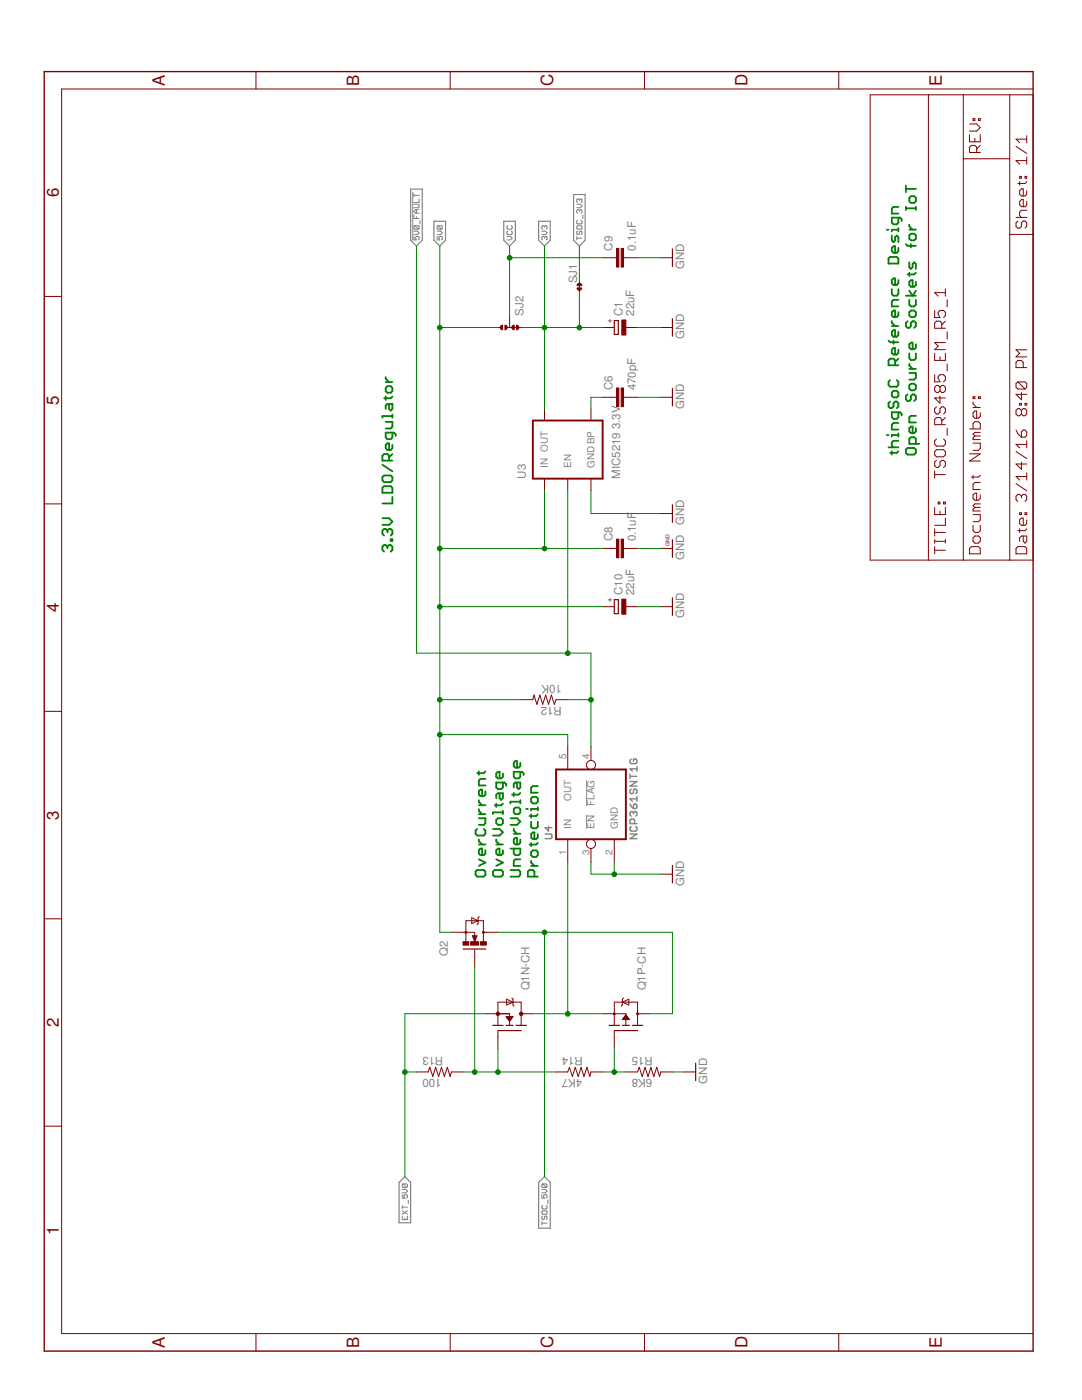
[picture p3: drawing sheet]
<svg xmlns="http://www.w3.org/2000/svg" width="216mm" height="279mm" viewBox="0 0 216 279" stroke-linecap="round" stroke-linejoin="round" font-family="sans-serif">
<g fill="none" stroke="#808080" stroke-width=".28">
<path d="M125.7 154.5v.9M125.7 156h1.4l-1.4 .9h1.4M125.7 154.9h1.4M125.9 151.5l-.2 .2v.5l.2 .2h1l.2-.2v-.5l-.2-.2h-.5v.5M125.9 157.5l-.2 .2v.5l.2 .2h.3l.2-.2v-.5l.2-.2h.3l.2 .2v.5l-.2 .2M127.1 153v.9M127.1 159v.9M127.1 159.4h-1.4l.5 .5M127.1 153.4h-1.4l.5 .5M108.8 166.5h1.1l.2 .2v.4l-.2 .3h-1.1M109.5 165v.9l-.7-.7h1.3M125.7 166.5h1.4l-1.4 .9h1.4"/>
<path d="M125.7 160.5l.7 .9M125.9 165l-.2 .2v.5l.2 .2h1l.2-.2v-.5l-.2-.2M126.4 162.2l-.2-.2h-.3l-.2 .2v.4l.2 .3M126.4 162.2l.2-.2h.3l.2 .2v.4l-.2 .3M126.4 162.2v.2M126.6 164.4v-.7l-.2-.2h-.5l-.2 .2v.7h1.4M126.6 160.5h.3l.2 .2v.5l-.2 .2h-.5v-.7z"/>
</g>
<g fill="none" stroke="#808080" stroke-width=".2">
<path d="M82.4 38.3v9.6M82.6 38.7v.6M82.6 39h1M83.6 39.7v.7h-1M115.6 39.9l-.2-.2-.3 .2v.3l.2 .2M115.6 39.9v.1M115.6 39.9l.2-.2 .3 .2v.3l-.1 .2M82.6 47.2v.7h.5l-.2-.4 .2-.3h.4l.1 .2v.3l-.1 .2M82.6 46.1h.7l.3 .4-.3 .3h-.7M82.6 42.9v.7h1M82.6 40.8h.9l.1 .2v.3l-.1 .2h-.9M82.8 45l-.2 .2v.4l.2 .1h.7"/>
<path d="M82.8 45h.7l.1 .2v.4l-.1 .1M82.8 45l.7 .7M83.1 41.8v.7M83.1 43.3v.3M83.6 41.8h-.7l-.3 .4 .3 .3h.7M83.8 44v.7M87.2 47.2v.7h.6l-.2-.4 .2-.3h.3l.2 .2v.3l-.2 .2M87.2 46.1h.7l.4 .4-.4 .3h-.7M87.4 45l-.2 .2v.4l.2 .1h.7M87.4 45h.7l.2 .2v.4l-.2 .1M87.4 45l.7 .7M101.2 47.2h.7l.3 .3-.3 .4h-.7"/>
<path d="M101.3 46.1l-.1 .2v.4l.1 .1h.7l.2-.1v-.4l-.2-.2M101.3 45l-.1 .2v.4l.1 .1h.7l.2-.1v-.4l-.2-.2M108.1 46.1h.7l.4 .4-.4 .3h-.7M108.6 47.4l-.1-.2-.4 .2v.3l.2 .2M108.6 47.4l.2-.2 .4 .2v.3l-.2 .2M108.6 45.2l-.1-.2-.4 .2v.4l.2 .1M108.6 45.2l.2-.2 .4 .2v.4l-.2 .1M108.6 45.2v.2M108.6 47.4v.1M115.1 40.8h.7l.3 .3-.3 .4h-.7M115.1 47.5h1M115.1 47.2v.7"/>
<path d="M115.3 46.1l-.2 .2v.4l.2 .1 .3-.1v-.4l.2-.2 .3 .2v.4l-.1 .1M115.3 45h.7l.1 .2v.4l-.1 .1h-.7l-.2-.1v-.4zM115.3 44l-.2 .2v.3l.2 .2h.7l.1-.2v-.3l-.1-.2M115.6 42l-.2-.2-.3 .2v.4l.2 .1M115.6 42l.2-.2 .3 .2v.4l-.1 .1M115.6 42v.2M116.3 42.9v.7M117.1 155.7v5.1M117.1 162.6v2.8M80.3 238.4v.7h.5l-.2-.3 .2-.4h.3l.2 .2v.4l-.2 .1M80.3 237.4h.7l.3 .3-.3 .4h-.7M80.4 236.3l-.1 .2v.3l.1 .2h.7"/>
<path d="M80.4 236.3h.7l.2 .2v.3l-.2 .2M80.4 236.3l.7 .7M81.5 239.5v.7M108.1 238.4v.7h.5l-.1-.3 .1-.4h.4l.2 .2v.4l-.2 .1M108.1 237.4h.7l.4 .3-.4 .4h-.7M108.3 236.3l-.2 .2v.3l.2 .2h.7M108.3 236.3h.7l.2 .2v.3l-.2 .2M108.3 236.3l.7 .7M109.3 239.5v.7M80.3 240.6v.7M80.3 242.7v.7h1v-.7M80.3 241.6l1 .7"/>
<path d="M80.3 240.9h1M80.8 243.1v.3M81.3 241.6l-1 .7M108.1 243.8v.7M108.1 244.1h1.1M108.3 242.7l-.2 .2v.3l.4 .2 .1-.2v-.3l.4-.2 .2 .2v.3l-.2 .2M108.3 240.6l-.2 .1v.4l.2 .2h.7l.2-.2v-.4l-.2-.1M108.3 241.6h.7l.2 .2v.3l-.2 .2h-.7l-.2-.2v-.3z"/>
</g>
<path d="M81.9 37.7h2.4v10.2l-1.2 1.2-1.2-1.2zM114.4 38.8h2.4v9.1l-1.2 1.2-1.2-1.2zM86.6 44.2h2.3v3.7l-1.1 1.2-1.2-1.2zM100.5 44.2h2.3v3.7l-1.1 1.2-1.2-1.2zM107.5 44.2h2.3v3.7l-1.2 1.2-1.1-1.2zM79.6 236l1.2-1.2 1.1 1.2v8h-2.3zM107.5 236l1.1-1.2 1.2 1.2v9.1h-2.3z" fill="none" stroke="#808080" stroke-width=".23"/>
<g fill="none" stroke="#800000" stroke-width=".2">
<path d="M51.1 14.3v3.5M89.8 14.3v3.5M128.6 14.3v3.5M167.4 14.3v3.5M173.6 18.9h32.5v92.9h-32.5zM185.3 18.9v92.9M192.2 18.9v92.9M201.5 18.9v92.9M206.1 17.8h-193.8v248.3h193.8M192.2 31.7h9.3M193.5 26.9v1.4h2.1v-1.4M193.5 24.7h1.4l.7 .8-.7 .7h-1.4"/>
<path d="M194.2 23.7h.3v.3h-.3zM194.5 27.6v.7M194.9 30.4v-1l-.4-.4h-.7l-.3 .4v1h2.1M195.2 23.7h.4v.3h-.4zM195.6 29l-.7 .7M202.7 29.2l2.2 1.4M203.5 35.2h.3v.4h-.3zM203.5 36.3v.7M204.5 35.2h.4v.4h-.4zM204.9 27.1v1.4M204.9 31.3v1.5M204.9 38.1v.7l-.4 .3h-.7l-.3-.3v-.7l.3-.4h.4v1.4"/>
<path d="M204.9 36.3l-.4 .3h-1.4M204.9 32h-2.2l.8 .8M204.9 27.8h-2.2l.8 .7M8.8 59.2h3.5M115.6 56.1v.4M115.6 57.7v.7M120.2 51.4h2.8M124.4 51.4h2.8M131.8 51.4h2.4M188.6 57.7v1.4M188.6 58.4h-2.1l.7 .7M189 59.8v1.4"/>
<path d="M201.5 46.8h4.6M202.7 43.4h2.2M203.1 44.1l-.4 .4v.7l.4 .3h.4l.3-.3v-.7l.4-.4h.3l.4 .4v.7l-.4 .3M204.9 40.2v.7l-.4 .4h-.7l-.3-.4v-.7l.3-.4h.4v1.5M204.9 42h-1.1l-.3 .3v.7l.3 .4M99.4 65.4h.7M101.2 65.4h1M101.7 63v2.4M103.3 65.4h.7M120.2 79.3h2.8M120.2 65.4h2.4M124.4 79.3h2.8"/>
<path d="M124.9 65.4h2.3M131.8 79.3h2.4M131.8 65.4h2.4M186.5 74.8v1.4h1.1l-.4-.7v-.4l.4-.3h.7l.3 .3v.7l-.3 .4M186.5 70.5v1.4h2.1v-1.4M186.5 62v1.4h1.1l-.4-.7v-.4l.4-.3h.7l.3 .3v.7l-.3 .4M187.6 77.3l-.4-.4h-.3l-.4 .4v.7l.4 .3h.3l.4-.3M187.6 77.3l.3-.4h.4l.3 .4v.7l-.3 .3h-.4l-.3-.3M187.6 71.2v.7M187.6 77.3v.7M187.6 79.1v1.4l-1.1-1.1h2.1M187.9 65.5v-1l-.3-.4h-.7l-.4 .4v1h2.1"/>
<path d="M188.6 68.4h-2.1l.7 .7-.7 .7h2.1M188.6 64.1l-.7 .7M189 66.2v1.4M189 72.6v1.5M194.2 79.2h.3v.3h-.3zM195.2 79.2h.4v.3h-.4zM203.1 76.2h1.4l.4 .4v.7l-.4 .3M203.1 76.2l-.4 .4v.7l.4 .3h1.4M203.1 76.2l1.4 1.4M203.8 78.4v1.4l-1.1-1.1h2.2M204.2 73.4v-1.1l-.4-.4h-.7l-.4 .4v1.1h2.2M204.9 69.8h-2.2l.8 .7-.8 .7h2.2"/>
<path d="M108.6 81.6v2.3M108.6 95.5v2.4M113.3 95.5v2.4M117.9 81.6v2.3M117.9 95.5v2.4M186.5 94v1.4M186.5 94.7h2.1M186.9 81.2l-.4 .4v.7l.4 .3h.3l.4-.3v-.7l.3-.4h.4l.3 .4v.7l-.3 .3M186.9 87.6l-.4 .4v.7l.4 .3h1.4l.3-.3v-.7l-.3-.4M186.9 89.7h1.4l.3 .4v.7l-.3 .4h-1.4l-.4-.4v-.7zM186.9 91.9l-.4 .3v.7l.4 .4h.3l.4-.4v-.7l.3-.3h.4l.3 .3v.7l-.3 .4M187.9 84.8v-1.1l-.3-.4h-.7l-.4 .4v1.1h2.1"/>
<path d="M188.6 83.3l-.7 .7M189 85.5v1.4M193.5 85.6h2.1v-1.1l-.4-.3h-.7l-.3 .3v1.1M193.5 90.6h2.1l-2.1 1.4h2.1M194.2 88.4h1.4v1.1l-.4 .4h-1M194.2 80.2v.4l.7 .7M194.2 94.8v.8M194.2 81.3h1.4M194.5 87l-.3 .4v.3h1.4M194.5 87h1.1M195.6 82.4v.7l-.4 .4h-.7l-.3-.4v-.7l.3-.4h.4v1.5M195.6 98.8v.7l-.4 .3h-.7l-.3-.3v-.7l.3-.4h.4v1.4"/>
<path d="M195.6 96.3h-1.1l-.3 .3v1.1h1.4M195.6 94.8l-.4 .4h-1.4M195.6 86.3h-1.1l-.3 .4 .3 .3M202.7 96.5l2.2 1.4M202.7 90.1l2.2 1.4M202.7 85.8l.4 .8 .7 .6M203.5 80.5h.3v.3h-.3zM203.8 81.9l.4-.3h.3l.4 .3v.7l-.4 .4h-.3l-.4-.4M203.8 86.2l.4-.4h.3l.4 .4v.7l-.4 .3h-.7zM203.8 99l.4-.3h.3l.4 .3v.7l-.4 .4M203.8 81.9l-.3-.3h-.4l-.4 .3v.7l.4 .4h.4l.3-.4M203.8 99l-.3-.3h-.4l-.4 .3v.7l.4 .4"/>
<path d="M203.8 81.9v.7M203.8 92.2v1.5l-1.1-1.1h2.2M203.8 99v.4M204.5 80.5h.4v.3h-.4zM204.9 88v1.4M204.9 94.4v1.4M204.9 95.1h-2.2l.8 .7M204.9 88.7h-2.2l.8 .7M8.8 100.6h3.5M120.2 109.5h2.8M124.4 109.5h2.8M131.8 102.5h2.4"/>
<path d="M131.8 109.5h2.4M186.5 101.3v1.4h2.1v-1.4M186.5 109.8h2.1M186.5 105.5v1.5M186.5 107.7v.7M186.5 109.1v1.4M186.5 108h2.1M186.5 106.3h2.1M187.2 100.2h.4v.4h-.4zM187.6 102v.7M188.3 100.2h.3v.4h-.3zM188.6 103.4v1.4h-2.1"/>
<path d="M188.6 107.7v.7M193.5 109.5l.3-.4h1.4l.4 .4v1h-2.1zM194.2 107.3l.3-.3h.7l.4 .3v.7l-.4 .4h-.7l-.3-.4zM194.2 102.7h1.4v1.1l-.4 .3h-1M194.2 104.8v1.1l.3 .4h.7l.4-.4v-1.1M194.5 101.3l-.3 .3v.4h1.4M194.5 101.3h1.1M195.6 100.6h-1.1l-.3 .3 .3 .4M202.7 109.5l.4-.4h1.4l.4 .4v1h-2.2zM203.5 102.3h.3v.4h-.3zM203.5 105.5v.8M204.2 107v1l.3 .4 .4-.4v-1h-1.1l-.3 .3v.7"/>
<path d="M204.5 102.3h.4v.4h-.4zM204.9 103.8v.7l-.4 .3h-.7l-.3-.3v-.7l.3-.4h.4v1.4M204.9 105.5l-.4 .4h-1.4M104 139.6h2.3l.3-.9 .5 1.9 .6-1.9 .6 1.9 .6-1.9 .6 1.9 .5-1.9 .6 1.9 .4-1h2.3M120.2 121.1h2.4M124.9 121.1h2.3M131.8 121.1h2.4M8.8 142h3.5M113.3 148.9v4.7M117.9 148.9v2.9M113.3 167.5v4.6M117.9 169.3v2.8"/>
<path d="M122.6 167.5v4.6M131.8 174.5h2.4M8.8 183.4h3.5M90.1 186.1h4.6v.8M94.1 183.2l1.3 .5-1.3 .6zM94.3 186.8h.9l-.5 1.1zM94.7 189.5v3.5M95.6 182.9l-.2 .3v1.1l-.2 .3M96.5 187.9v-4.2h-3.5v4.2M96.5 186.1h2.9M101.1 199.4l1.3 .6-1.3 .6zM102.2 199.2l.2 .2v1.2l.2 .2"/>
<path d="M124.4 199.2l-.2 .2v1.2l-.2 .2M83.1 213.9h2.3l.4-.9 .6 1.8 .5-1.8 .6 1.8 .6-1.8 .6 1.8 .6-1.8 .5 1.8 .3-.9h2.3M97 202.3h4.7v2.3M99.4 204.6v-4.6h4.6v4.6M99.4 205.7v3.6M101 202.9h1.4l-.7 .9zM101 202.9v.1M101.2 202.9v.2M101.3 202.9v.4M101.4 202.9v.5M101.5 202.9v.6M101.6 202.9v.8"/>
<path d="M101.8 202.9v.8M101.9 202.9v.6M102 202.9v.5M102.1 202.9v.3M102.2 202.9v.2M102.3 202.9h.1M104 202.3h2.3M111 213.9h2.3l.3-.9 .6 1.8 .6-1.8 .6 1.8 .6-1.8 .5 1.8 .6-1.8 .6 1.8 .2-.9h2.3M120.2 202.3h4.7v2.3M122.6 204.6v-4.6h4.6v4.6M122.6 205.7v3.6M124.2 200l1.3-.6v1.2z"/>
<path d="M124.3 203.4v.1M124.4 203.2v.3M124.5 203.1v.4M124.6 202.9v.6M124.7 202.8v.7M124.8 202.7v.8M124.9 202.5l.7 1h-1.4zM124.9 213.9h2.3l.4-.9 .5 1.8 .6-1.8 .6 1.8 .6-1.8 .6 1.8 .5-1.8 .6 1.8 .2-.9h2.4M124.9 202.6v.9M125 202.7v.8M125.1 202.9v.6M125.2 203v.5"/>
<path d="M125.3 203.1v.4M125.5 203.3v.2M125.6 203.4v.1M127.2 202.3h2.3M136.5 213.9h2.3M8.8 224.7h3.5M51.1 266.1v3.5M89.8 266.1v3.5M128.6 266.1v3.5M167.4 266.1v3.5"/>
<circle cx="117.9" cy="152.7" r=".91"/>
<circle cx="117.9" cy="168.4" r=".91"/>
</g>
<path d="M8.8 14.3h197.3v255.3h-197.3z" fill="none" stroke="#800000" stroke-width=".28"/>
<g fill="none" stroke="#800000" stroke-width=".38">
<path d="M106.3 83.9h13.9v11.6h-13.9zM111 153.6h13.9v13.9h-13.9z"/>
<circle cx="93" cy="186.1" r=".11"/>
<circle cx="96.5" cy="186.1" r=".11"/>
<circle cx="122.6" cy="202.3" r=".11"/>
<circle cx="127.2" cy="202.3" r=".11"/>
</g>
<g fill="none" stroke="#800000" stroke-width=".23">
<path d="M115.6 57v.5M134.2 49.7v3.5M101.7 65.4h2.3M122.6 64h.8v2.7h-.8zM134.2 63.6v3.5M134.2 77.5v3.5M122.6 119.7h.8v2.8h-.8zM134.2 100.8v3.4M134.2 107.7v3.5M134.2 119.3v3.5M134.2 172.7v3.5M92.4 189.4h4.5"/>
<path d="M98.3 204.6h2.1M99.4 205.7h4.6M101 204.6h1.4M103 204.6h2.1M121.5 204.6h2.1M122.6 205.7h4.6M124.2 204.6h1.4M126.2 204.6h2M138.8 212.2v3.5"/>
</g>
<g fill="#800000" stroke="#800000" stroke-width=".2">
<path d="M124 77.4h.4v3.8h-.4z"/>
<path d="M123 77.4h.5v3.8h-.5z"/>
<path d="M124 107.6h.4v3.7h-.4z"/>
<path d="M123 107.6h.5v3.7h-.5z"/>
<path d="M124.1 119.6h.8v3h-.8z"/>
<path d="M124.1 63.9h.8v3h-.8z"/>
<path d="M92.4 187.9h1.1v.7h-1.1z"/>
<path d="M95.9 187.9h1.1v.7h-1.1z"/>
<path d="M93.9 187.9h1.6v.7h-1.6z"/>
<path d="M124 49.6h.4v3.7h-.4z"/>
<path d="M123 49.6h.5v3.7h-.5z"/>
</g>
<g fill="#800000" stroke="#800000" stroke-width=".2">
<path d="M103.1 64.9a.47 .47 0 0 1 .4 .5 .47 .47 0 0 1-.4 .4z" fill-rule="evenodd"/>
<path d="M100.8 64.9a.47 .47 0 0 1 .4 .5 .47 .47 0 0 1-.4 .4z" fill-rule="evenodd"/>
<path d="M102.2 65.1l.4-.2v.9l-.4-.2z" fill-rule="evenodd"/>
<path d="M99.9 65.1l.4-.2v.9l-.4-.2z" fill-rule="evenodd"/>
<path d="M115.1 57.5h1a.47 .47 0 0 1-.5 .4 .47 .47 0 0 1-.5-.4z" fill-rule="evenodd"/>
<path d="M115.2 56.7l.5-.2 .3 .2 .1 .3h-1z" fill-rule="evenodd"/>
<circle cx="99.4" cy="202.3" r=".34"/>
<circle cx="104" cy="202.3" r=".34"/>
</g>
<path d="M95 186.9l-.3 .8-.2-.8h.2v.2" fill="none" stroke="#800000" stroke-width=".3"/>
<g fill="none" stroke="#008000" stroke-width=".36">
<path d="M180.8 37v1.4M180.8 37.7h2M181.8 39.2h.6l.4 .3v.7l-.4 .3h-.6l-.4-.3v-.7zM177 45.8h.3M177.3 51.6l.3-.3h1.3l.4 .3v1h-2zM177.9 47v1l.4 .3 .3-.3v-.7l.3-.3 .4 .3v1M177.9 57.7v1l.4 .3h.6l.4-.3v-1M179.3 41.3h-1l-.4 .3v1h1.4M179.3 43.4v1l-.4 .4h-.6l-.4-.4v-1h1.7l.3 .4v.3M179.3 45.8h-1.4v.4M179.3 49.5v.6l-.4 .4h-.6l-.4-.4v-.6l.4-.4h.3v1.4M179.3 55.9v.6l-.4 .4h-.6l-.4-.4v-.6l.4-.3h.3v1.3"/>
<path d="M179.3 59.8h-1l-.4 .4v1h1.4M179.3 45.5v.7M180.8 59h2M180.8 41.3v.6M180.8 48.7l.3 .4h1.7M180.8 41.6h2M181.4 59.8v1l.4 .4h.6l.4-.4v-1M181.4 45.8h1.4M181.4 47l.4-.3h.6l.4 .3v.6l-.4 .4h-.6l-.4-.4zM181.4 52.3v1l.4 .4 .3-.4v-.6l.3-.4 .4 .4v1M181.4 44.8v.4l.7 .6M181.4 54.4v.7"/>
<path d="M181.4 58l.7 1 .7-1M181.8 48.7v.7M182.8 41.3v.6M182.8 56.2v.7l-.4 .3h-.6l-.4-.3v-.7l.4-.3h.3v1.3M182.8 54.4l-.4 .4h-1.3M77 77.4l.3-.3h.7l.3 .3v.7l-.3 .3h-.7l-.3-.3zM77 75.3v.3l.6 .6M77 79.1v.7M77 76.2h1.3M78.3 79.1l-.3 .4h-1.4M177.3 68l.3 .3h1.7M177.6 75.9l-.3 .3v.7l.3 .3h1.3l.4-.3v-.7l-.4-.3"/>
<path d="M177.9 64.1v.3l.7 .7M177.9 65.1h1.4M178.3 78h.6l.4 .3v.7l-.4 .3h-.6l-.4-.3v-.7zM178.3 68v.6M178.6 72.9v-1l-.3-.3h-.7l-.3 .3v1h2M179.3 62.3v.6l-.4 .4h-.6l-.4-.4v-.6l.4-.3h.3v1.3M179.3 66.2v.7l-.4 .3h-.6l-.4-.3v-.7l.4-.3h.3v1.3M179.3 69.8v.6l-.4 .4h-.6l-.4-.4v-.6l.4-.4h.3v1.4M179.3 71.6l-.7 .6M181.1 64.1l-.3 .3v.7l.3 .3h.3l.4-.3v-.7l.3-.3h.3l.4 .3v.7l-.4 .3M181.1 78.7l-.3 .3v.7l.3 .3h.3l.4-.3v-.7l.3-.3h.3l.4 .3v.7l-.4 .3M181.4 62.3l.4-.3h.6l.4 .3v.6l-.4 .4h-.6l-.4-.4z"/>
<path d="M181.4 70.5v1l.4 .3h.6l.4-.3v-1M181.4 74.4h1.4v1l-.4 .4h-1M181.4 76.9l.4-.3h.6l.4 .3v.7l-.4 .3h-.6l-.4-.3zM181.4 72.6v.4l.7 .6M181.4 73.6h1.4M182.8 68.7v.7l-.4 .3h-.6l-.4-.3v-.7l.4-.3h.3v1.3M76.3 95.2l.3-.3h1.4l.3 .3v.7l-.3 .3h-1.4l-.3-.3zM76.3 97.3l.3-.3h1.4l.3 .3v1h-2zM76.3 92.8l2 1.3M77 84.2h1.3v1l-.3 .3h-1M77.6 91.9v-1l-.3-.3h-.7l-.3 .3v1h2M77.6 80.6v1l.4 .4 .3-.4v-1h-1l-.3 .4v.6"/>
<path d="M78.3 83h-2v.4M78.3 82.7v.7M78.3 86.3v1l-.3 .4h-.7l-.3-.4v-1h1.6l.4 .4v.3M78.3 88.8v.7l-.3 .3h-.7l-.3-.3v-.7l.3-.3h.3v1.3M78.3 99.2v1.3h-2M78.3 90.6l-.7 .7M177 86.8h.3M177.3 89.3h2M177.6 80.1l-.3 .4v.6l.3 .3h.3l.4-.3v-.6l.3-.4h.3l.4 .4v.6l-.4 .3M177.9 90.1v.6M179.3 90.1l-.4 .3h-1.3M179.3 82.3v1l-.4 .3h-.6l-.4-.3v-1h1.7l.3 .3v.3"/>
<path d="M179.3 84.4h-1l-.4 .4v.9h1.4M179.3 86.8h-1.4v.3M179.3 88h-1l-.4 .3v.7l.4 .3M179.3 86.5v.6M180.8 89.7l.3-.3h1.3l.4 .3v.7l-.4 .3h-1.3l-.3-.3zM182.8 85.4v.7l-.4 .3h-.6l-.4-.3v-.7l.4-.3h.3v1.3M182.8 88.6v-1l-.4-.3h-.6l-.4 .3v1h2M182.8 83h-1l-.4 .3v1h1.4M76.3 103.4h1.3l.7 .7-.7 .7h-1.3M77.3 109.1l-.3-.3h-.4l-.3 .3v.7l.3 .3M77.3 105.9l-.3-.3h-.4l-.3 .3v.7l.3 .3M77.3 109.1l.3-.3h.4l.3 .3v.7l-.3 .3"/>
<path d="M77.3 105.9v.3M77.3 109.1v.3M77.3 105.9l.3-.3h.4l.3 .3v.7l-.3 .3M78 107.6h.3v.3h-.3zM95.5 154v.6M95.5 159.7v.3l.7 .7M96.9 157.9v.7l-.4 .3h-.6l-.4-.3v-.7l.4-.3h.3v1.3M96.9 155.4h-1l-.4 .4v1h1.4M96.9 154l-.4 .3h-1.3M99.7 158.3v1l.3 .3 .4-.3v-1h-1l-.4 .3v.7M100.4 154.4v.6l-.4 .3h-.6l-.4-.3v-.6l.4-.4h.3v1.3M100.4 156.2v1l-.4 .3h-.6l-.4-.3v-1h1.7l.3 .3v.3"/>
<path d="M102.5 158.2v.7M103.2 156.2v1l.3 .3 .3-.3v-1h-1l-.3 .3v.7M103.8 154v1l-.3 .3h-.7l-.3-.3v-1h1.7l.3 .4v.3M103.8 152.2v.7l-.3 .3h-.7l-.3-.3v-.7l.3-.3h.4v1.3M103.8 159.7v.6M103.8 160h-1.9v.3M103.8 158.2l-.3 .4h-1.3M106 159.3l.3-.3h.7l.3 .3v.7l-.3 .3h-.7l-.3-.3zM107.3 156.9h-1l-.3 .3v1h1.3M95.2 165.4l-.3 .4v.6l.3 .4h1.3l.4-.4v-.6l-.4-.4M95.2 173.6h1.3l.4 .3v.7l-.4 .3h-1.3l-.3-.3v-.7zM95.5 163.3h1.4v1l-.4 .3h-1"/>
<path d="M95.5 171.5l1.4 .6-1.4 .7M95.5 161.5v.3l.7 .7M95.5 167.5v.4l.7 .6M95.5 168.5h1.4M95.5 162.5h1.4M95.5 160.7h1.4M96.9 169.7v.6l-.4 .4h-.6l-.4-.4v-.6l.4-.3h.3v1.3M98.4 173.9l.3-.3h1.3l.4 .3v.7l-.4 .3h-1.3l-.3-.3zM98.4 165.4h1.3l.7 .7-.7 .7h-1.3M99 168.5h1.4M99 163.6l.4-.3h.6l.4 .3v.7l-.4 .3h-.6l-.4-.3zM99 171.5l1.4 .6-1.4 .7"/>
<path d="M99 160.4v.6M99 167.5v.4l.7 .6M100.4 169.7v.6l-.4 .4h-.6l-.4-.4v-.6l.4-.3h.3v1.3M100.4 162.1h-2v.4M100.4 161.8v.7M100.4 160.4l-.4 .3h-1.3M101.9 173.6h1.6l.3 .3v.7l-.3 .3h-1.6M101.9 169.4h1.9v.9l-.3 .4h-.7l-.3-.4v-.9M101.9 163.3h1.3l.6 .7-.6 .6h-1.3M102.5 161.5l.3-.3h.7l.3 .3v.6l-.3 .4h-.7l-.3-.4zM102.5 165.4v.3l.7 .7M102.5 166.4h1.3"/>
<path d="M103.8 167.5v.7l-.3 .3h-.7l-.3-.3v-.7l.3-.3h.4v1.3M103.8 171.5h-1l-.3 .3v1h1.3M105 161.4h.3M106 172.8h1.3M106 171.8v.3l.6 .7M106 162.5v.7M106 164v1l.3 .3h.7l.3-.3v-1M106 168.2v.7M106 170l.3-.3h.7l.3 .3v.7l-.3 .3h-.7l-.3-.3zM106.6 174.9v-1l-.3-.3h-.6l-.4 .3v1h2M107.3 166.5v.6l-.3 .3h-.7l-.3-.3v-.6l.3-.4h.3v1.3M107.3 161.4h-1.3v.4"/>
<path d="M107.3 161.1v.7M107.3 168.2l-.3 .4h-1.3M107.3 162.5l-.3 .4h-1.3"/>
</g>
<g fill="none" stroke="#008000" stroke-width=".2">
<path d="M83.1 49.1v81.2h34.8v18.6M87.8 49.1v137h2.3M101.7 51.4h18.5M101.7 49.1v13.9M108.6 49.1v32.5M115.6 49.1v7M115.6 58.4v7M127.2 51.4h4.6M87.8 65.4h11.6M104 65.4h16.2M120.2 79.3h-2.3v2.3M127.2 79.3h4.6"/>
<path d="M127.2 65.4h4.6M108.6 97.9v11.6M113.3 97.9v32.4M117.9 97.9v4.6h13.9M87.8 109.5h32.4M127.2 109.5h4.6M87.8 121.1h32.4M87.8 139.6h16.2M113.3 139.6h4.6M127.2 121.1h4.6M87.8 146.6h25.5v2.3M113.3 172.1v30.2"/>
<path d="M117.9 172.1v2.4h13.9M122.6 172.1v2.4M94.7 193v20.9M99.4 186.1h34.8v16.2h-4.7M108.6 186.1v48.7M80.8 213.9h2.3M92.4 213.9h18.6M97 202.3h-16.2v32.5M99.4 209.3v4.6M106.3 202.3h13.9M120.2 213.9h4.7M122.6 209.3v4.6"/>
<path d="M134.2 213.9h2.3"/>
</g>
<g fill="#008000" stroke="#008000" stroke-width=".2">
<circle cx="122.6" cy="174.5" r=".47"/>
<circle cx="80.8" cy="214" r=".47"/>
<circle cx="101.7" cy="51.5" r=".47"/>
<circle cx="87.8" cy="139.7" r=".47"/>
<circle cx="108.6" cy="109.5" r=".47"/>
<circle cx="87.8" cy="109.5" r=".47"/>
<circle cx="87.8" cy="121.1" r=".47"/>
<circle cx="87.8" cy="146.6" r=".47"/>
<circle cx="87.8" cy="65.4" r=".47"/>
<circle cx="108.6" cy="65.4" r=".47"/>
<circle cx="115.6" cy="65.4" r=".47"/>
<circle cx="108.6" cy="186.1" r=".47"/>
<circle cx="113.3" cy="202.3" r=".47"/>
<circle cx="99.4" cy="214" r=".47"/>
<circle cx="94.7" cy="214" r=".47"/>
<circle cx="122.6" cy="214" r=".47"/>
<circle cx="117.9" cy="139.7" r=".47"/>
<circle cx="113.3" cy="130.4" r=".47"/>
</g>
<g font-size="3.4" fill="#800000">
<text x="32.9" y="17.1" transform="rotate(-90 32.9 17.1)">A</text>
<text x="71.6" y="17.1" transform="rotate(-90 71.6 17.1)">B</text>
<text x="110.4" y="17.2" transform="rotate(-90 110.4 17.2)">C</text>
<text x="149.2" y="17.2" transform="rotate(-90 149.2 17.2)">D</text>
<text x="187.9" y="17.1" transform="rotate(-90 187.9 17.1)">E</text>
<text x="11.8" y="39.4" transform="rotate(-90 11.8 39.4)">6</text>
<text x="11.8" y="80.8" transform="rotate(-90 11.8 80.8)">5</text>
<text x="11.8" y="122.2" transform="rotate(-90 11.8 122.2)">4</text>
<text x="11.8" y="163.6" transform="rotate(-90 11.8 163.6)">3</text>
<text x="11.8" y="205" transform="rotate(-90 11.8 205)">2</text>
<text x="11.8" y="246.4" transform="rotate(-90 11.8 246.4)">1</text>
<text x="32.9" y="269" transform="rotate(-90 32.9 269)">A</text>
<text x="71.6" y="269" transform="rotate(-90 71.6 269)">B</text>
<text x="110.4" y="269.1" transform="rotate(-90 110.4 269.1)">C</text>
<text x="149.2" y="269.1" transform="rotate(-90 149.2 269.1)">D</text>
<text x="187.9" y="269" transform="rotate(-90 187.9 269)">E</text>
</g>
<g font-size="2.3" fill="#808080">
<text x="122.2" y="50" transform="rotate(-90 122.2 50)">C9</text>
<text x="126.9" y="50" transform="rotate(-90 126.9 50)">0.1uF</text>
<text x="136.5" y="53.7" transform="rotate(-90 136.5 53.7)">GND</text>
<text x="115.1" y="56.5" transform="rotate(-90 115.1 56.5)">SJ1</text>
<text x="104.5" y="63" transform="rotate(-90 104.5 63)">SJ2</text>
<text x="124.2" y="63" transform="rotate(-90 124.2 63)">C1</text>
<text x="126.5" y="63" transform="rotate(-90 126.5 63)">22uF</text>
<text x="136.5" y="67.7" transform="rotate(-90 136.5 67.7)">GND</text>
<text x="122.2" y="77.9" transform="rotate(-90 122.2 77.9)">C6</text>
<text x="126.9" y="77.9" transform="rotate(-90 126.9 77.9)">470pF</text>
<text x="136.5" y="81.6" transform="rotate(-90 136.5 81.6)">GND</text>
<text x="123.7" y="85.6" transform="rotate(-90 123.7 85.6)">3.3V</text>
<text x="104.9" y="95.5" transform="rotate(-90 104.9 95.5)">U3</text>
<text x="123.7" y="95.5" transform="rotate(-90 123.7 95.5)">MIC5219</text>
<text x="136.5" y="104.8" transform="rotate(-90 136.5 104.8)">GND</text>
<text x="122.2" y="108.1" transform="rotate(-90 122.2 108.1)">C8</text>
<text x="126.9" y="108.1" transform="rotate(-90 126.9 108.1)">0.1uF</text>
<text x="136.5" y="111.8" transform="rotate(-90 136.5 111.8)">GND</text>
<text x="124.2" y="118.7" transform="rotate(-90 124.2 118.7)">C10</text>
<text x="126.5" y="118.7" transform="rotate(-90 126.5 118.7)">22uF</text>
<text x="136.5" y="123.4" transform="rotate(-90 136.5 123.4)">GND</text>
<text x="112.1" y="136.6" transform="rotate(-180 112.1 136.6)">10K</text>
<text x="112.1" y="141" transform="rotate(-180 112.1 141)">R12</text>
<text x="136.5" y="176.8" transform="rotate(-90 136.5 176.8)">GND</text>
<text x="89.4" y="190.7" transform="rotate(-90 89.4 190.7)">Q2</text>
<text x="105.6" y="197.7" transform="rotate(-90 105.6 197.7)">Q1N-CH</text>
<text x="128.8" y="197.7" transform="rotate(-90 128.8 197.7)">Q1P-CH</text>
<text x="88.1" y="215.3" transform="rotate(-180 88.1 215.3)">100</text>
<text x="88.5" y="210.9" transform="rotate(-180 88.5 210.9)">R13</text>
<text x="116.2" y="215.3" transform="rotate(-180 116.2 215.3)">4K7</text>
<text x="116.3" y="210.9" transform="rotate(-180 116.3 210.9)">R14</text>
<text x="130.1" y="215.3" transform="rotate(-180 130.1 215.3)">6K8</text>
<text x="130.2" y="210.9" transform="rotate(-180 130.2 210.9)">R15</text>
<text x="141.1" y="216.2" transform="rotate(-90 141.1 216.2)">GND</text>
</g>
<g font-size="2" fill="#808080">
<text x="109.3" y="93.4" transform="rotate(-90 109.3 93.4)">IN OUT</text>
<text x="114" y="93.4" transform="rotate(-90 114 93.4)">EN</text>
<text x="118.6" y="93.4" transform="rotate(-90 118.6 93.4)">GND BP</text>
<text x="113" y="151.4" transform="rotate(-90 113 151.4)">5</text>
<text x="117.6" y="151.4" transform="rotate(-90 117.6 151.4)">4</text>
<text x="114" y="159.9" transform="rotate(-90 114 159.9)">OUT</text>
<text x="118.6" y="160.8" transform="rotate(-90 118.6 160.8)">FLAG</text>
<text x="114" y="165.4" transform="rotate(-90 114 165.4)">IN</text>
<text x="118.6" y="165.4" transform="rotate(-90 118.6 165.4)">EN</text>
<text x="123.3" y="165.4" transform="rotate(-90 123.3 165.4)">GND</text>
<text x="113" y="170.7" transform="rotate(-90 113 170.7)">1</text>
<text x="117.6" y="170.7" transform="rotate(-90 117.6 170.7)">3</text>
<text x="122.2" y="170.7" transform="rotate(-90 122.2 170.7)">2</text>
</g>
<g font-size="1.6" fill="#800000">
<text x="122.2" y="63.7" transform="rotate(-180 122.2 63.7)">+</text>
<text x="122.2" y="119.4" transform="rotate(-180 122.2 119.4)">+</text>
</g>
<text font-size="1" fill="#800000" x="133.6" y="108.9" transform="rotate(-90 133.6 108.9)">GND</text>
</svg>
